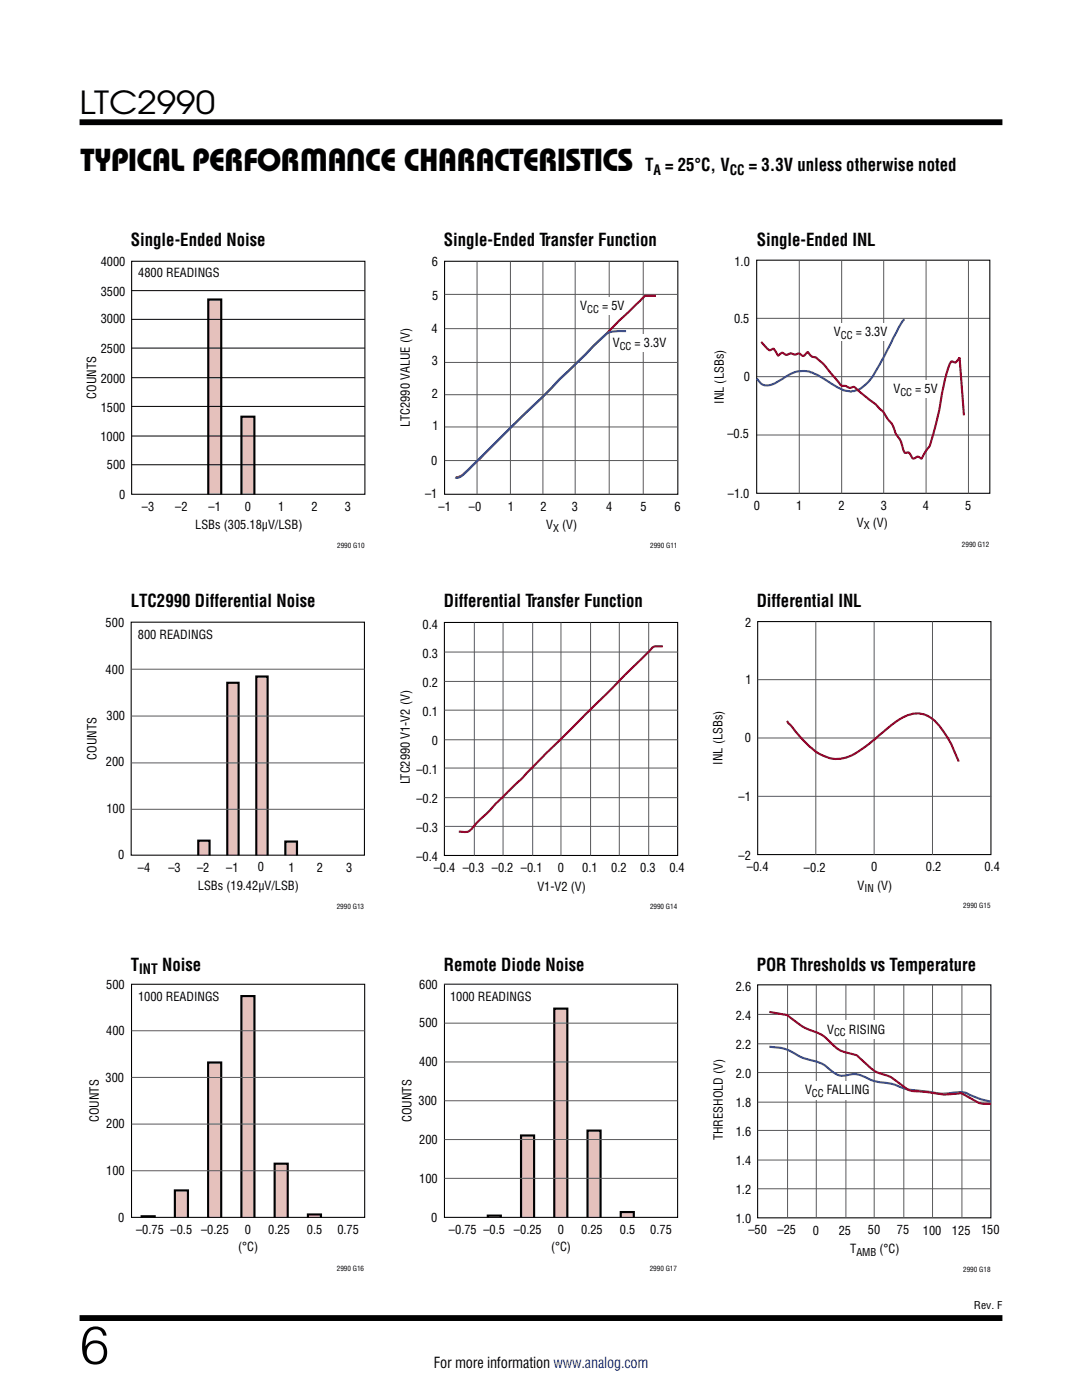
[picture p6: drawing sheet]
<svg xmlns="http://www.w3.org/2000/svg" width="216mm" height="279mm" viewBox="0 0 216 279" stroke-linecap="round" stroke-linejoin="round" font-family="sans-serif">
<path d="M15.9 24.4h184.1M15.9 263h184.1" fill="none" stroke="#000" stroke-width="1.2" stroke-linecap="butt"/>
<g fill="#e5c1bc" stroke="#000" stroke-width=".42">
<path d="M41.6 59.8h2.5v38.9h-2.5z"/>
<path d="M48.2 83.2h2.6v15.5h-2.6z"/>
</g>
<path d="M26.3 52.1h46.5v46.5h-46.5zM88.7 52.1h46.6v46.5h-46.6z" fill="none" stroke="#000" stroke-width=".21"/>
<path d="M26.2 58h46.6M26.2 75.4h46.6M26.2 63.7h46.6M26.2 69.5h46.6M26.2 87h46.6M26.2 81.1h46.6M26.2 92.8h46.6" fill="none" stroke="#000" stroke-width=".2"/>
<path d="M88.7 58.8h46.5M95.2 52.2v46.5M101.8 52.2v46.5M108.3 52.1v46.5M114.8 52.1v46.5M121.6 52.2v46.5M128.4 52.2v46.5M88.8 65.6h46.4M88.8 72.3h46.4M88.8 78.8h46.4M88.8 85.2h46.4M88.8 91.9h46.4" fill="none" stroke="#58595b" stroke-width=".2"/>
<path d="M130.9 59h-1.7a1.42 1.42 0 0 0-1.3 .9l-35 34.4a2.75 2.75 0 0 1-1.9 1" fill="none" stroke="#910028" stroke-width=".42"/>
<path d="M124.9 66.1h-.5a4.9 4.9 0 0 0-4.9 1.9l-26 25.8a4.9 4.9 0 0 1-2.2 1.6l-.5-.1" fill="none" stroke="#3953a4" stroke-width=".42"/>
<g fill="#fff">
<path d="M115.7 59.4h8.5v3.5h-8.5z"/>
<path d="M122.2 66.8h9.9v3.5h-9.9z"/>
</g>
<g fill="#e5c1bc" stroke="#000" stroke-width=".42">
<path d="M39.6 167.8h2.2v2.9h-2.2z"/>
<path d="M45.3 136.3h2.3v34.4h-2.3z"/>
<path d="M51.1 135h2.3v35.7h-2.3z"/>
<path d="M56.9 167.9h2.4v2.8h-2.4z"/>
</g>
<path d="M26.2 124.2h46.5v46.5h-46.5zM88.7 124.2h46.5v46.5h-46.5z" fill="none" stroke="#000" stroke-width=".21"/>
<g fill="none" stroke="#58595b" stroke-width=".2">
<path d="M26.2 133.6h46.6M88.7 130.1h46.5M88.7 136h46.5M94.6 124.2v46.5M100.4 124.2v46.5M106.3 124.2v46.5M111.9 124.2v46.5M117.8 124.2v46.5M123.6 124.2v46.5M129.4 124.2v46.5M26.2 142.9h46.6M26.2 152.3h46.6"/>
<path d="M88.7 159.2h46.5M88.7 153.3h46.5M88.7 147.6h46.5M88.7 141.7h46.5M26.2 161.5h46.6M88.7 164.9h46.5"/>
</g>
<path d="M132.3 129h-1.5a1.7 1.7 0 0 0-1.3 1l-20.7 20.5-14.3 14.5a2.12 2.12 0 0 1-2.6 1h-.3" fill="none" stroke="#910028" stroke-width=".42"/>
<path d="M28.3 242.9h2.6" fill="none" stroke="#e5c1bc" stroke-width=".27"/>
<path d="M28.3 243v-.3h2.6v.3" fill="none" stroke="#000" stroke-width=".42"/>
<g fill="#e5c1bc" stroke="#000" stroke-width=".42">
<path d="M34.9 237.6h2.6v5.4h-2.6z"/>
<path d="M41.5 212h2.6v31h-2.6z"/>
<path d="M48.2 198.8h2.6v44.2h-2.6z"/>
<path d="M54.8 232.2h2.6v10.8h-2.6z"/>
<path d="M61.4 242.4h2.6v.6h-2.6z"/>
</g>
<path d="M26.2 196.4h46.6v46.6h-46.6z" fill="none" stroke="#000" stroke-width=".21"/>
<path d="M26.2 205.7h46.5M26.2 215h46.5M26.2 224.3h46.5M26.2 233.7h46.5" fill="none" stroke="#58595b" stroke-width=".2"/>
<g fill="#e5c1bc" stroke="#000" stroke-width=".42">
<path d="M97.3 242.6h2.6v.4h-2.6z"/>
<path d="M104 226.6h2.6v16.4h-2.6z"/>
<path d="M110.6 201.3h2.6v41.7h-2.6z"/>
<path d="M117.2 225.6h2.6v17.4h-2.6z"/>
<path d="M123.9 241.9h2.6v1.1h-2.6z"/>
</g>
<path d="M88.7 196.4h46.5v46.6h-46.5zM151.2 196.5h46.5v46.5h-46.5z" fill="none" stroke="#000" stroke-width=".21"/>
<g fill="none" stroke="#58595b" stroke-width=".2">
<path d="M88.7 196.4h46.5M157.1 196.5v46.6M162.9 196.5v46.6M168.8 196.5v46.6M174.4 196.5v46.6M180.3 196.5v46.6M186.1 196.5v46.6M191.9 196.5v46.6M88.7 211.9h46.5M88.7 204.2h46.5M88.7 219.7h46.5M151.2 202.5h46.5"/>
<path d="M151.2 220h46.5M151.2 214h46.5M151.2 208.3h46.5M88.7 227.4h46.5M88.7 235.2h46.5M151.2 237.2h46.5M151.2 231.5h46.5M151.2 225.6h46.5"/>
</g>
<path d="M153.5 208.9a9.2 9.2 0 0 1 5.8 1.8l2.1 .8a7.4 7.4 0 0 1 4.7 2.4 3.6 3.6 0 0 0 3.8 .5 6.9 6.9 0 0 1 4 1.2l1.3 .3a12.9 12.9 0 0 1 5.4 1.4l3.6 .5a16.7 16.7 0 0 0 6.3 .2 7 7 0 0 1 4.3 1l2.9 .8" fill="none" stroke="#3953a4" stroke-width=".42"/>
<path d="M153.5 201.9l2.3 .5a4.1 4.1 0 0 1 2.8 1.3 13.6 13.6 0 0 0 5 2.6l.8 .5a17.1 17.1 0 0 0 3.6 3l1.1 .3a3.8 3.8 0 0 1 3.1 1.6 8.3 8.3 0 0 0 4.6 2.9 17 17 0 0 1 4.2 2.8 10.3 10.3 0 0 0 3.7 .5 17.9 17.9 0 0 0 7.1 .3l1.8 .9a5.2 5.2 0 0 0 4.1 1.2" fill="none" stroke="#910028" stroke-width=".42"/>
<g fill="#fff">
<path d="M165.6 203.7h12.9v3.7h-12.9z"/>
<path d="M160.6 215.8h12.9v3.7h-12.9z"/>
</g>
<path d="M159.5 51.9v46.6M167.9 51.9v46.6M176.3 51.9v46.6M184.8 51.9v46.6M193.2 51.9v46.6M151 75.2h46.5M151 63.5h46.5M151 86.8h46.5" fill="none" stroke="#58595b" stroke-width=".2"/>
<path d="M151 51.9h46.5v46.5h-46.5z" fill="none" stroke="#000" stroke-width=".21"/>
<g fill="#fff">
<path d="M177.2 76h10.2v3.4h-10.2z"/>
<path d="M165.9 64.6h11.3v3.4h-11.3z"/>
</g>
<path d="M180.5 63.8l-.6 .5-.6 1.1-2.9 5.8a31.8 31.8 0 0 1-3.4 5.2 4.5 4.5 0 0 1-3.4 1.7 7 7 0 0 1-3.9-1.7 12.3 12.3 0 0 0-4.9-2.3 7 7 0 0 0-5 1.7 4.2 4.2 0 0 1-3.7 .9l-1.1-1.1" fill="none" stroke="#3953a4" stroke-width=".42"/>
<path d="M151.9 68.2l1.6 1.7 .9-.3 .9 1.4 .1-.1a.67 .67 0 0 1 .6-.5 .67 .67 0 0 1 .6 .3 1.04 1.04 0 0 0 1.1-.2h.3a1.3 1.3 0 0 0 1.4 0l.2 .1a.62 .62 0 0 0 .6 .4 .62 .62 0 0 0 .6-.3l.4-.5 .2 .3a2.03 2.03 0 0 0 1.5 .9 30.4 30.4 0 0 1 4.3 4.7l.2 .3a.98 .98 0 0 0 1.3 .6l.4 .2a.96 .96 0 0 0 1.2 0l.2 .1 1.2 1a21.8 21.8 0 0 1 6.5 6.8l.1 .3a5.6 5.6 0 0 0 1.4 2.6l.6 1.9 .4 .5a.7 .7 0 0 1 1.1 .5 .58 .58 0 0 0 .4 .6 .58 .58 0 0 0 .6-.2 .71 .71 0 0 1 1.1 .3l.7-1.4a5 5 0 0 0 1.5-3l1.2-4.6 .9-5.4a19.5 19.5 0 0 1 1.5-5l.3-.1 .4 .2a.83 .83 0 0 0 .9-.7l.2-.2 .8 11.5M157 143.9l.9 1a21.5 21.5 0 0 0 5.8 5.7 6.8 6.8 0 0 0 8.1-1l1.4-1 2.8-2.3a20.2 20.2 0 0 1 5.4-3.7 5.6 5.6 0 0 1 6.4 2.8l.4 .5a25.9 25.9 0 0 1 3.1 6.1" fill="none" stroke="#910028" stroke-width=".42"/>
<path d="M151.2 124h46.5v46.6h-46.5z" fill="none" stroke="#000" stroke-width=".21"/>
<path d="M151.2 135.6h46.6M162.8 124v46.6M174.4 124v46.6M186.1 124v46.6M151.2 147.3h46.6M151.2 158.9h46.6" fill="none" stroke="#58595b" stroke-width=".2"/>
<text font-size="10.6" x="15.9" y="272.2">6</text>
<g font-size="6.3">
<text x="15.9" y="22.8">LTC2990</text>
<text x="16.1" y="34.2">TYPICAL PERFORMANCE CHARACTERISTICS</text>
</g>
<g font-size="3.5">
<text x="128.7" y="34.1">T = 25°C, V</text>
<text x="149.4" y="34.1">= 3.3V unless otherwise noted</text>
<text x="26.1" y="49.2">Single-Ended Noise</text>
<text x="88.5" y="49.2">Single-Ended Transfer Function</text>
<text x="151" y="49.2">Single-Ended INL</text>
<text x="26.1" y="121.2">LTC2990 Differential Noise</text>
<text x="88.6" y="121.2">Differential Transfer Function</text>
<text x="151" y="121.2">Differential INL</text>
<text x="26.1" y="193.8">T</text>
<text x="32.3" y="193.8">Noise</text>
<text x="88.5" y="193.8">Remote Diode Noise</text>
<text x="151" y="193.8">POR Thresholds vs Temperature</text>
</g>
<text font-size="3" x="86.6" y="273.1">For more information www.analog.com</text>
<g font-size="2.8">
<text x="130.4" y="34.9">A</text>
<text x="145.6" y="34.9">CC</text>
<text x="27.8" y="194.5">INT</text>
</g>
<g font-size="2.5">
<text x="20.1" y="53.2">4000</text>
<text x="86.2" y="53">6</text>
<text x="146.6" y="53.1">1.0</text>
<text x="20.1" y="59.1">3500</text>
<text x="27.6" y="55.3">4800 READINGS</text>
<text x="86.3" y="59.9">5</text>
<text x="20.1" y="64.5">3000</text>
<text x="115.8" y="61.9">V</text>
<text x="120.1" y="61.9">= 5V</text>
<text x="146.5" y="64.4">0.5</text>
<text x="20.1" y="70.5">2500</text>
<text x="86.1" y="66.5">4</text>
<text x="122.3" y="69.3">V</text>
<text x="126.6" y="69.3">= 3.3V</text>
<text x="166.4" y="67.1">V</text>
<text x="170.7" y="67.1">= 3.3V</text>
<text x="20.1" y="76.4">2000</text>
<text x="86.1" y="72.9">3</text>
<text x="148.4" y="76.1">0</text>
<text x="19.2" y="79.6" transform="rotate(-90 19.2 79.6)">COUNTS</text>
<text x="20.1" y="82.2">1500</text>
<text x="86.1" y="79.4">2</text>
<text x="144.4" y="80.6" transform="rotate(-90 144.4 80.6)">INL (LSBs)</text>
<text x="178.3" y="78.4">V</text>
<text x="182.6" y="78.4">= 5V</text>
<text x="20" y="87.9">1000</text>
<text x="81.8" y="85.3" transform="rotate(-90 81.8 85.3)">LTC2990 VALUE (V)</text>
<text x="86.3" y="85.8">1</text>
<text x="145.1" y="87.4">–0.5</text>
<text x="21.3" y="93.5">500</text>
<text x="86.1" y="92.7">0</text>
<text x="23.8" y="99.5">0</text>
<text x="28.3" y="102">–3</text>
<text x="35" y="101.9">–2</text>
<text x="41.6" y="101.9">–1</text>
<text x="48.9" y="102">0</text>
<text x="55.5" y="101.9">1</text>
<text x="62.2" y="101.9">2</text>
<text x="68.8" y="101.9">3</text>
<text x="84.8" y="99.4">–1</text>
<text x="87.5" y="102">–1</text>
<text x="93.6" y="102">–0</text>
<text x="101.3" y="102">1</text>
<text x="107.9" y="102">2</text>
<text x="114.1" y="101.9">3</text>
<text x="120.9" y="102">4</text>
<text x="127.8" y="101.9">5</text>
<text x="134.6" y="101.9">6</text>
<text x="145.2" y="99.4">–1.0</text>
<text x="150.4" y="101.8">0</text>
<text x="158.8" y="101.8">1</text>
<text x="167.3" y="101.8">2</text>
<text x="175.7" y="101.8">3</text>
<text x="184.2" y="101.8">4</text>
<text x="192.6" y="101.8">5</text>
<text x="39" y="105.6">LSBs (305.18µV/LSB)</text>
<text x="109" y="105.6">V</text>
<text x="112.2" y="105.6">(V)</text>
<text x="171" y="105.1">V</text>
<text x="174.1" y="105.1">(V)</text>
<text x="21.1" y="125.2">500</text>
<text x="84.3" y="125.4">0.4</text>
<text x="148.7" y="125">2</text>
<text x="27.5" y="127.5">800 READINGS</text>
<text x="84.3" y="131.2">0.3</text>
<text x="21.1" y="134.4">400</text>
<text x="84.3" y="137">0.2</text>
<text x="148.7" y="136.4">1</text>
<text x="21.3" y="143.7">300</text>
<text x="84.3" y="142.8">0.1</text>
<text x="86.2" y="148.6">0</text>
<text x="148.6" y="148.1">0</text>
<text x="19.2" y="151.6" transform="rotate(-90 19.2 151.6)">COUNTS</text>
<text x="21.1" y="152.9">200</text>
<text x="83.1" y="154.4">–0.1</text>
<text x="144.2" y="152.6" transform="rotate(-90 144.2 152.6)">INL (LSBs)</text>
<text x="81.8" y="156.5" transform="rotate(-90 81.8 156.5)">LTC2990 V1-V2 (V)</text>
<text x="83.1" y="160.2">–0.2</text>
<text x="147.4" y="159.8">–1</text>
<text x="21.2" y="162.2">100</text>
<text x="83.1" y="165.9">–0.3</text>
<text x="23.6" y="171.4">0</text>
<text x="27.5" y="174">–4</text>
<text x="45.2" y="174">–1</text>
<text x="51.4" y="173.9">0</text>
<text x="57.6" y="174">1</text>
<text x="83.1" y="171.7">–0.4</text>
<text x="111.3" y="174">0</text>
<text x="116.2" y="174">0.1</text>
<text x="147.4" y="171.6">–2</text>
<text x="149" y="173.9">–0.4</text>
<text x="160.4" y="173.9">–0.2</text>
<text x="173.8" y="173.8">0</text>
<text x="184.8" y="173.8">0.2</text>
<text x="196.4" y="173.9">0.4</text>
<text x="33.6" y="174">–3</text>
<text x="39.3" y="174">–2</text>
<text x="39.5" y="177.7">LSBs (19.42µV/LSB)</text>
<text x="63.2" y="174">2</text>
<text x="69.1" y="174">3</text>
<text x="86.5" y="174">–0.4 –0.3 –0.2 –0.1</text>
<text x="107.2" y="177.7">V1-V2 (V)</text>
<text x="122" y="174.1">0.2</text>
<text x="127.8" y="174.1">0.3</text>
<text x="133.6" y="174">0.4</text>
<text x="171.1" y="177.5">V</text>
<text x="175" y="177.5">(V)</text>
<text x="21.2" y="197.3">500</text>
<text x="83.6" y="197.3">600</text>
<text x="146.8" y="197.8">2.6</text>
<text x="27.5" y="199.8">1000 READINGS</text>
<text x="89.8" y="199.8">1000 READINGS</text>
<text x="146.8" y="203.5">2.4</text>
<text x="21.2" y="206.6">400</text>
<text x="83.6" y="205.1">500</text>
<text x="146.8" y="209.3">2.2</text>
<text x="165" y="206.3">V</text>
<text x="169.4" y="206.3">RISING</text>
<text x="21.1" y="215.9">300</text>
<text x="83.6" y="212.8">400</text>
<text x="146.8" y="215.1">2.0</text>
<text x="83.5" y="220.6">300</text>
<text x="146.8" y="220.9">1.8</text>
<text x="160.6" y="218.4">V</text>
<text x="165" y="218.4">FALLING</text>
<text x="19.7" y="224" transform="rotate(-90 19.7 224)">COUNTS</text>
<text x="21.2" y="225.2">200</text>
<text x="82.1" y="224" transform="rotate(-90 82.1 224)">COUNTS</text>
<text x="144.3" y="227.6" transform="rotate(-90 144.3 227.6)">THRESHOLD (V)</text>
<text x="146.8" y="226.7">1.6</text>
<text x="83.6" y="228.3">200</text>
<text x="146.8" y="232.5">1.4</text>
<text x="21.2" y="234.5">100</text>
<text x="83.6" y="236.1">100</text>
<text x="146.8" y="238.3">1.2</text>
<text x="23.6" y="243.9">0</text>
<text x="86" y="243.9">0</text>
<text x="146.8" y="244.1">1.0</text>
<text x="27.1" y="246.3">–0.75 –0.5</text>
<text x="40.1" y="246.3">–0.25</text>
<text x="47.5" y="249.7">(°C)</text>
<text x="48.8" y="246.3">0</text>
<text x="53.5" y="246.2">0.25</text>
<text x="61.2" y="246.3">0.5</text>
<text x="67.3" y="246.3">0.75</text>
<text x="89.6" y="246.3">–0.75 –0.5</text>
<text x="102.6" y="246.3">–0.25</text>
<text x="109.9" y="249.7">(°C)</text>
<text x="111.3" y="246.3">0</text>
<text x="116" y="246.2">0.25</text>
<text x="123.7" y="246.3">0.5</text>
<text x="129.8" y="246.3">0.75</text>
<text x="149.3" y="246.4">–50</text>
<text x="155.1" y="246.4">–25</text>
<text x="162.2" y="246.4">0</text>
<text x="167.4" y="246.4">25</text>
<text x="169.6" y="250">T</text>
<text x="173.2" y="246.3">50</text>
<text x="175.5" y="250">(°C)</text>
<text x="179" y="246.3">75</text>
<text x="184.2" y="246.4">100</text>
<text x="190" y="246.4">125</text>
<text x="195.8" y="246.4">150</text>
</g>
<g font-size="2.1">
<text x="117.2" y="62.4">CC</text>
<text x="123.7" y="69.8">CC</text>
<text x="167.8" y="67.6">CC</text>
<text x="179.7" y="78.9">CC</text>
<text x="110.4" y="106.2">X</text>
<text x="172.4" y="105.6">X</text>
<text x="172.5" y="178.1">IN</text>
<text x="166.4" y="206.8">CC</text>
<text x="162" y="218.9">CC</text>
<text x="170.9" y="250.6">AMB</text>
<text x="194.3" y="261.2">Rev. F</text>
</g>
<g font-size="1.4">
<text x="67.3" y="109.4">2990 G10</text>
<text x="129.7" y="109.4">2990 G11</text>
<text x="192" y="109.2">2990 G12</text>
<text x="67.2" y="181.4">2990 G13</text>
<text x="129.7" y="181.5">2990 G14</text>
<text x="192.2" y="181.3">2990 G15</text>
<text x="67.2" y="253.7">2990 G16</text>
<text x="129.7" y="253.7">2990 G17</text>
<text x="192.2" y="253.8">2990 G18</text>
</g>
</svg>
